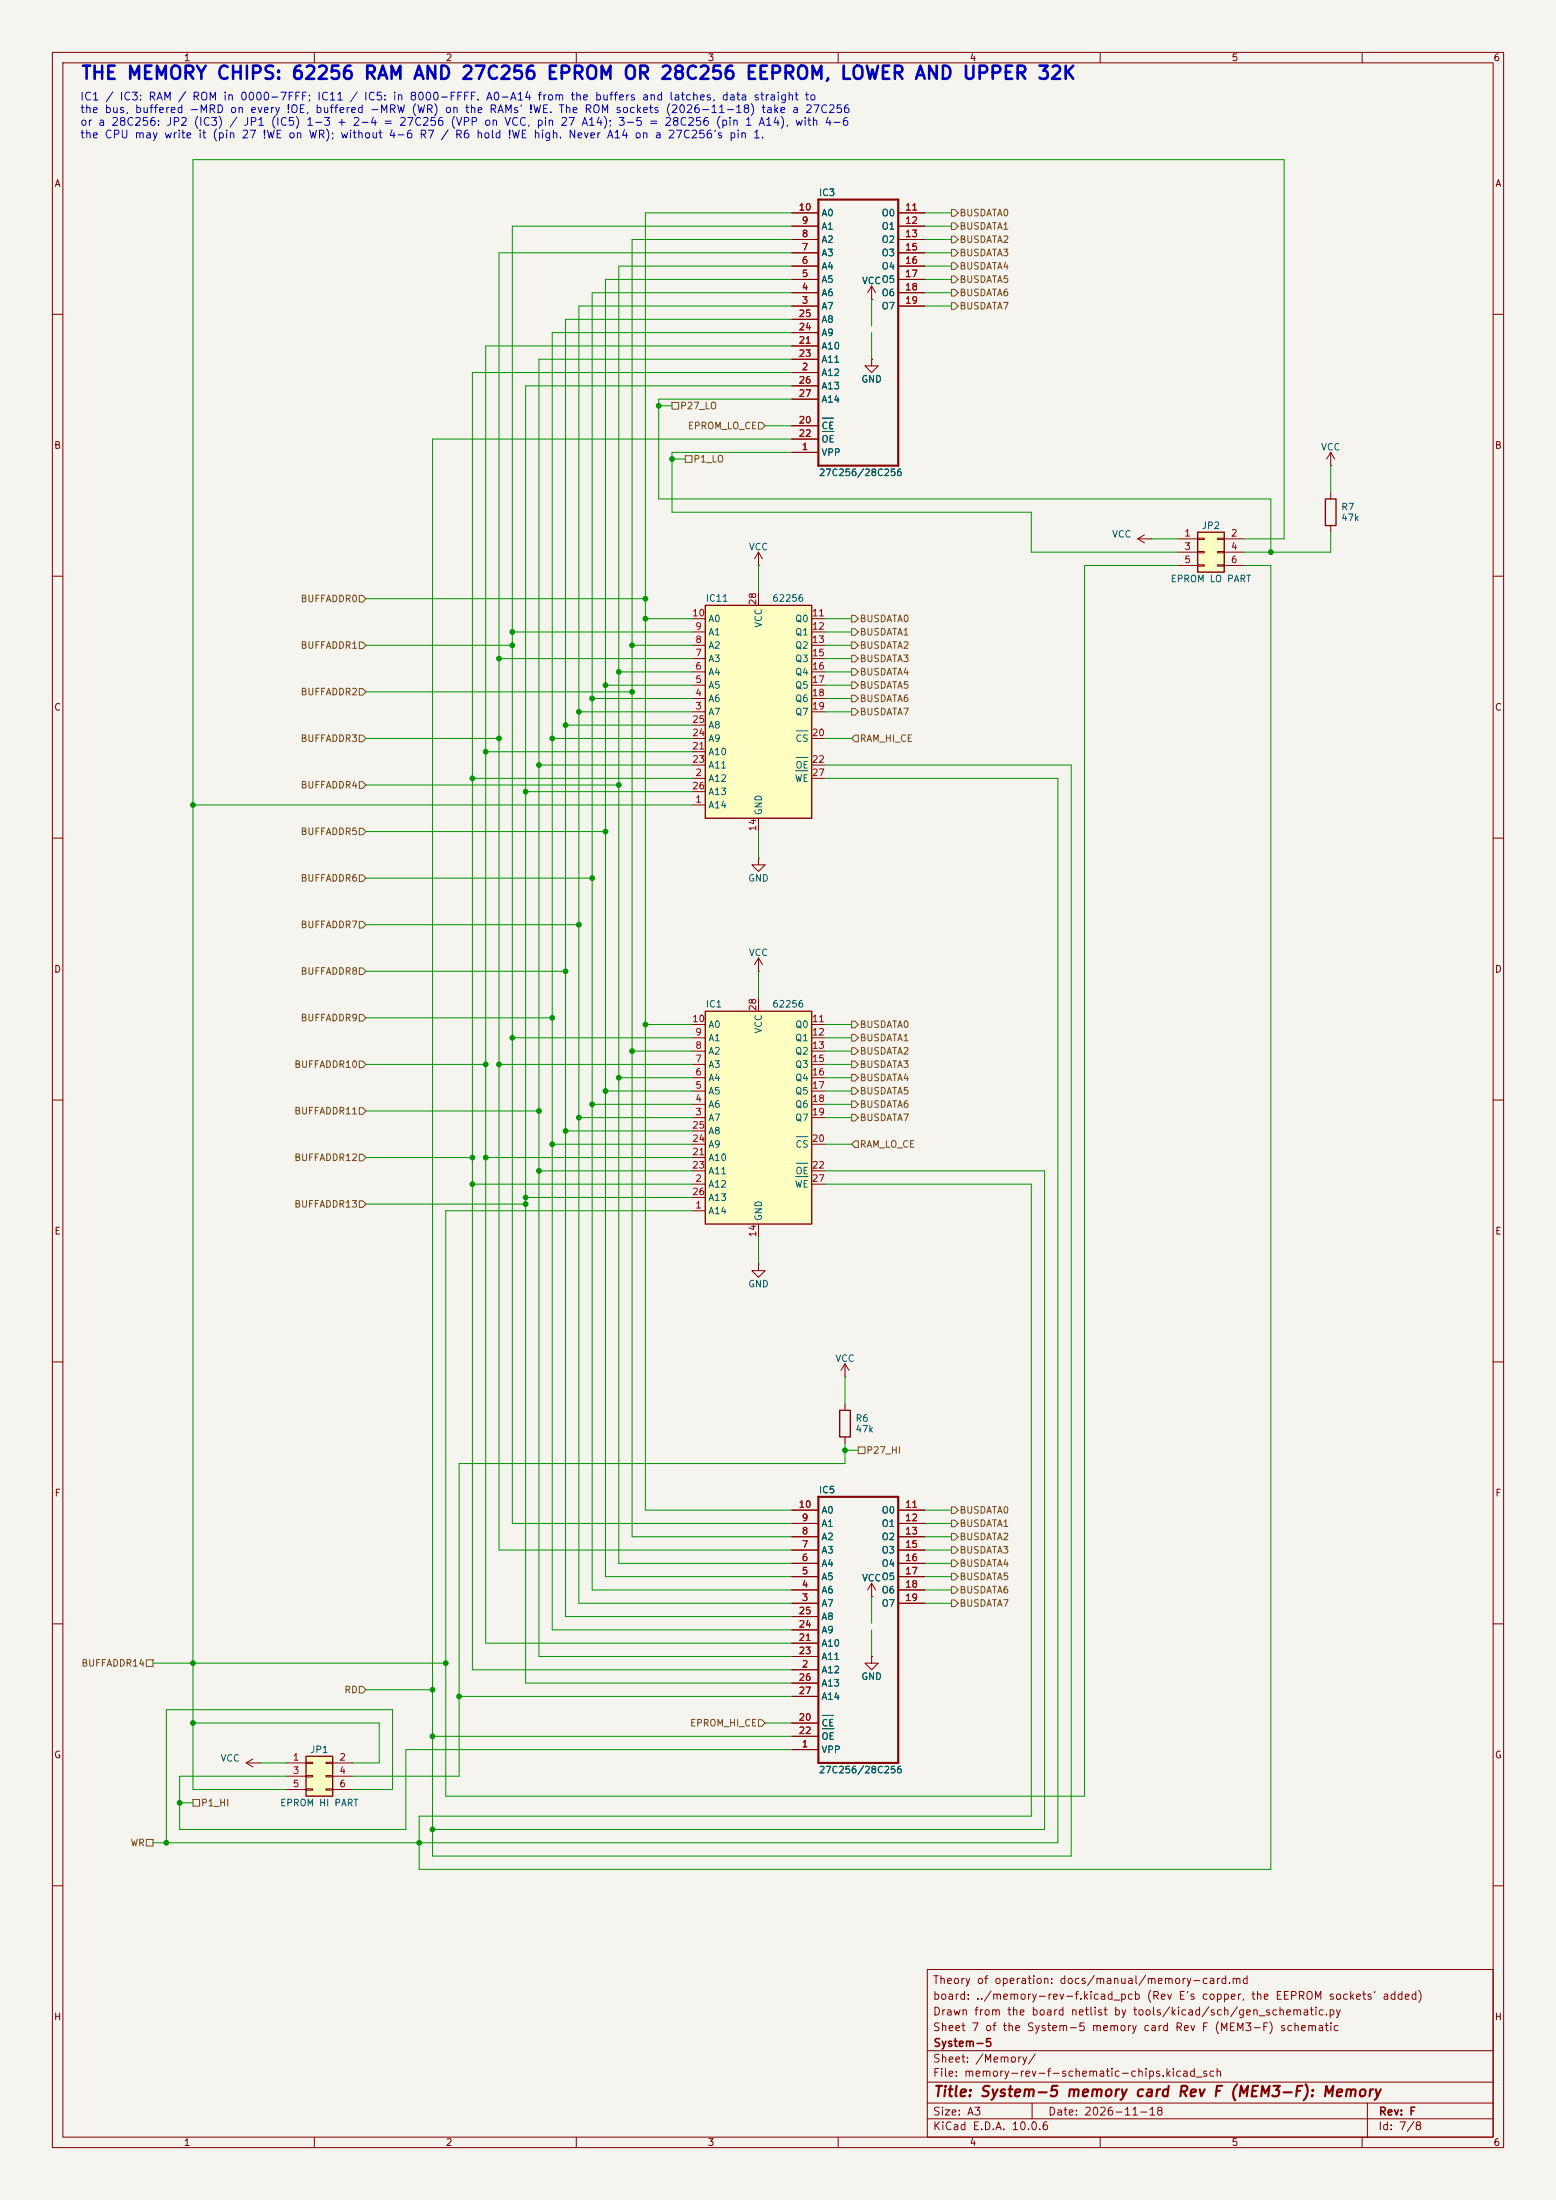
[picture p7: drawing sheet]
<svg xmlns="http://www.w3.org/2000/svg" width="297mm" height="420mm" viewBox="0 0 297 420" stroke-linecap="round" stroke-linejoin="round" font-family="sans-serif">
<path d="M0 0h297v420h-297z" fill="#f5f4ef" stroke="#f5f4ef" stroke-width=".19"/>
<g fill="none" stroke="#840000" stroke-width=".19">
<path d="M10 10h277v400h-277zM12 12h273v396h-273zM60 10v2M110 10v2M160 10v2M210 10v2M260 10v2M10 60h2M285 60h2M10 110h2M285 110h2M10 160h2"/>
<path d="M285 160h2M10 210h2M285 210h2M10 260h2M285 260h2M10 310h2M285 310h2M10 360h2M177 376h108v32h-108zM285 360h2M177 397.5h108M177 391.5h108"/>
<path d="M60 408v2M110 408v2M160 408v2M177 404.5h108M177 401.5h108M197 401.5v3M210 408v2M260 408v2M261 401.5v6.5"/>
</g>
<path d="M228.6 101.6h5.1v7.6h-5.1z" fill="#ffffc2"/>
<path d="M228.6 101.6h5.1v7.6h-5.1zM160.3 269.2h2v5.1h-2z" fill="none" stroke="#840000" stroke-width=".25"/>
<g fill="none" stroke="#840000" stroke-width=".19">
<path d="M224.8 102.9h3.8M224.8 105.4h3.8M224.8 108h3.8M228.6 102.7h1.3v.3h-1.3zM228.6 105.3h1.3v.2h-1.3zM228.6 107.8h1.3v.3h-1.3zM232.4 102.7h1.3v.3h-1.3zM232.4 105.3h1.3v.2h-1.3zM232.4 107.8h1.3v.3h-1.3zM233.7 102.9h3.8M233.7 105.4h3.8M233.7 108h3.8"/>
<path d="M144.8 185.4h.1M144.8 182.9l-.8 1.3M144.8 182.9l.7 1.3M144.8 182.9v2.5M144.8 241.3v1.3h1.2l-1.2 1.2-1.3-1.2h1.3M144.8 241.3h.1M161.3 262.9h.1M161.3 260.4v2.5M161.3 268v1.2M161.3 274.3v1.3M161.3 260.4l-.8 1.2M161.3 260.4l.8 1.2"/>
<path d="M151.1 298.5h5.1M151.1 295.9h5.1M151.1 293.4h5.1M151.1 290.8h5.1M151.1 288.3h5.1M171.4 298.5h5.1M171.4 295.9h5.1M171.4 293.4h5.1M171.4 290.8h5.1M171.4 288.3h5.1M151.1 318.8h5.1M151.1 306.1h5.1"/>
<path d="M151.1 303.5h5.1M151.1 301h5.1M151.1 313.7h5.1M151.1 316.2h5.1M151.1 311.2h5.1M151.1 308.6h5.1M166.4 316.2v1.3h1.2l-1.2 1.3-1.3-1.3h1.3M166.4 316.2h.1M171.4 306.1h5.1M171.4 303.5h5.1M171.4 301h5.1M151.1 334h5.1"/>
<path d="M151.1 328.9h5.1M151.1 331.5h5.1M151.1 321.3h5.1M151.1 323.9h5.1"/>
</g>
<path d="M156.2 285.8h15.2v50.8h-15.2z" fill="none" stroke="#840000" stroke-width=".41"/>
<path d="M156.9 327.5h2.2M156.9 330h2.3" fill="none" stroke="#006464" stroke-width=".19"/>
<path d="M134.6 193h20.3v40.7h-20.3z" fill="#ffffc2"/>
<path d="M134.6 193h20.3v40.7h-20.3z" fill="none" stroke="#840000" stroke-width=".25"/>
<g fill="none" stroke="#840000" stroke-width=".19">
<path d="M144.8 163.8v1.3h1.2l-1.2 1.3-1.3-1.3h1.3M144.8 163.8h.1M132.1 198.1h2.5M132.1 195.6h2.5M144.8 190.5v2.5M154.9 198.1h2.6M154.9 195.6h2.6M132.1 213.4h2.5M132.1 210.8h2.5M132.1 208.3h2.5M132.1 205.7h2.5M132.1 203.2h2.5"/>
<path d="M132.1 200.7h2.5M132.1 218.4h2.5M132.1 215.9h2.5M154.9 213.4h2.6M154.9 210.8h2.6M154.9 208.3h2.6M154.9 205.7h2.6M154.9 203.2h2.6M154.9 200.7h2.6M154.9 218.4h2.6M132.1 231.1h2.5M132.1 226.1h2.5"/>
<path d="M132.1 221h2.5M132.1 223.5h2.5M132.1 228.6h2.5M144.8 233.7v2.5M154.9 226.1h2.6M154.9 223.5h2.6"/>
</g>
<path d="M152 217h2.2M151.9 224.6h2.3M152 222.1h2.2" fill="none" stroke="#006464" stroke-width=".19"/>
<path d="M58.4 335.3h5.1v7.6h-5.1z" fill="#ffffc2"/>
<path d="M58.4 335.3h5.1v7.6h-5.1z" fill="none" stroke="#840000" stroke-width=".25"/>
<g fill="none" stroke="#840000" stroke-width=".19">
<path d="M144.8 108h.1M144.8 105.4l-.8 1.3M144.8 105.4l.7 1.3M144.8 105.4v2.6M166.4 304.8h.1M166.4 302.3l-.8 1.2M166.4 302.3l.7 1.2M166.4 302.3v2.5M47 336.6h2.5M47 336.6l1.3 .7M48.3 335.8l-1.3 .8M49.5 336.6h.1"/>
<path d="M54.6 336.6h3.8M54.6 339.1h3.8M58.4 336.4h1.3v.3h-1.3zM58.4 339h1.3v.2h-1.3zM62.2 336.4h1.3v.3h-1.3zM62.2 339h1.3v.2h-1.3zM63.5 336.6h3.8M63.5 339.1h3.8M54.6 341.6h3.8M58.4 341.5h1.3v.3h-1.3zM62.2 341.5h1.3v.3h-1.3zM63.5 341.6h3.8"/>
</g>
<path d="M134.6 115.6h20.3v40.6h-20.3z" fill="#ffffc2"/>
<path d="M253 95.3h2v5h-2zM134.6 115.6h20.3v40.6h-20.3z" fill="none" stroke="#840000" stroke-width=".25"/>
<g fill="none" stroke="#840000" stroke-width=".19">
<path d="M151.1 58.4h5.1M151.1 55.9h5.1M151.1 53.3h5.1M151.1 50.8h5.1M151.1 48.3h5.1M151.1 45.7h5.1M151.1 43.2h5.1M151.1 40.6h5.1M166.4 57.2h.1M166.4 54.6l-.8 1.3M166.4 54.6l.7 1.3M166.4 54.6v2.6"/>
<path d="M171.4 58.4h5.1M171.4 55.9h5.1M171.4 53.3h5.1M171.4 50.8h5.1M171.4 48.3h5.1M171.4 45.7h5.1M171.4 43.2h5.1M171.4 40.6h5.1M151.1 71.1h5.1M151.1 66h5.1M151.1 68.6h5.1M151.1 63.5h5.1"/>
<path d="M151.1 61h5.1M151.1 73.7h5.1M151.1 76.2h5.1M166.4 68.6v1.3h1.2l-1.2 1.2-1.3-1.2h1.3M166.4 68.6h.1M151.1 86.4h5.1M151.1 81.3h5.1M151.1 83.8h5.1M254 88.9h.1M254 86.4l-.8 1.2M254 86.4l.8 1.2M254 86.4v2.5"/>
<path d="M254 94v1.3M132.1 118.1h2.5M144.8 113v2.6M154.9 118.1h2.6M217.2 102.9l1.2 .7M217.2 102.9h2.5M218.4 102.1l-1.2 .8M219.7 102.9h.1M254 100.3v1.3M132.1 135.9h2.5M132.1 133.4h2.5M132.1 130.8h2.5"/>
<path d="M132.1 128.3h2.5M132.1 125.7h2.5M132.1 123.2h2.5M132.1 120.7h2.5M132.1 138.4h2.5M154.9 135.9h2.6M154.9 133.4h2.6M154.9 130.8h2.6M154.9 128.3h2.6M154.9 125.7h2.6M154.9 123.2h2.6M154.9 120.7h2.6"/>
<path d="M132.1 153.7h2.5M132.1 148.6h2.5M132.1 141h2.5M132.1 143.5h2.5M132.1 146.1h2.5M132.1 151.1h2.5M144.8 156.2v2.6M154.9 148.6h2.6M154.9 141h2.6M154.9 146.1h2.6M151.1 298.5h5.1M151.1 295.9h5.1"/>
<path d="M151.1 293.4h5.1M151.1 290.8h5.1M151.1 288.3h5.1M171.4 298.5h5.1M171.4 295.9h5.1M171.4 293.4h5.1M171.4 290.8h5.1M171.4 288.3h5.1M151.1 318.8h5.1M151.1 306.1h5.1M151.1 303.5h5.1M151.1 301h5.1"/>
<path d="M151.1 313.7h5.1M151.1 316.2h5.1M151.1 311.2h5.1M151.1 308.6h5.1M166.4 316.2h.1M166.4 304.8h.1M171.4 306.1h5.1M171.4 303.5h5.1M171.4 301h5.1M151.1 334h5.1M151.1 328.9h5.1M151.1 331.5h5.1"/>
<path d="M151.1 321.3h5.1M151.1 323.9h5.1"/>
</g>
<path d="M156.9 79.8h2.2M156.9 82.4h2.3M152 139.5h2.2M151.9 147.1h2.3M152 144.6h2.2M156.9 327.5h2.2M156.9 330h2.3" fill="none" stroke="#006464" stroke-width=".19"/>
<path d="M156.2 38.1h15.2v50.8h-15.2z" fill="none" stroke="#840000" stroke-width=".41"/>
<g fill="none" stroke="#725600" stroke-width=".19">
<path d="M181.6 42.5h.6l.7 .7-.7 .6h-.6zM181.6 45.1h.6l.7 .6-.7 .7h-.6zM181.6 47.6h.6l.7 .7-.7 .6h-.6zM181.6 50.2h.6l.7 .6-.7 .6h-.6zM181.6 52.7h.6l.7 .6-.7 .7h-.6zM181.6 55.2h.6l.7 .7-.7 .6h-.6zM181.6 57.8h.6l.7 .6-.7 .7h-.6zM181.6 40h.6l.7 .6-.7 .7h-.6zM128.3 76.8h1.2v1.3h-1.2zM130.8 87h1.3v1.3h-1.3zM144.8 80.6h.6l.6 .7-.6 .6h-.6zM68.6 113.7h.6l.6 .6-.6 .6h-.6z"/>
<path d="M162.6 117.5h.6l.6 .6-.6 .6h-.6zM68.6 131.4h.6l.6 .7-.6 .6h-.6zM68.6 122.6h.6l.6 .6-.6 .6h-.6zM162.6 125.1h.6l.6 .6-.6 .7h-.6zM162.6 135.3h.6l.6 .6-.6 .6h-.6zM162.6 132.7h.6l.6 .7-.6 .6h-.6zM162.6 130.2h.6l.6 .6-.6 .6h-.6zM162.6 127.6h.6l.6 .7-.6 .6h-.6zM162.6 122.6h.6l.6 .6-.6 .6h-.6zM162.6 120h.6l.6 .7-.6 .6h-.6zM68.6 149.2h.6l.6 .7-.6 .6h-.6zM68.6 140.3h.6l.6 .7-.6 .6h-.6z"/>
<path d="M68.6 158.1h.6l.6 .7-.6 .6h-.6zM163.2 140.3h.6v1.3h-.6l-.6-.6zM68.6 175.9h.6l.6 .6-.6 .7h-.6zM68.6 167h.6l.6 .6-.6 .7h-.6zM68.6 184.8h.6l.6 .6-.6 .7h-.6zM68.6 193.7h.6l.6 .6-.6 .6h-.6zM162.6 194.9h.6l.6 .7-.6 .6h-.6zM162.6 197.5h.6l.6 .6-.6 .7h-.6zM68.6 211.5h.6l.6 .6-.6 .6h-.6zM68.6 202.6h.6l.6 .6-.6 .6h-.6zM162.6 212.7h.6l.6 .7-.6 .6h-.6zM162.6 210.2h.6l.6 .6-.6 .7h-.6z"/>
<path d="M162.6 207.6h.6l.6 .7-.6 .6h-.6zM162.6 205.1h.6l.6 .6-.6 .7h-.6zM162.6 202.6h.6l.6 .6-.6 .6h-.6zM162.6 200h.6l.6 .7-.6 .6h-.6zM163.2 217.8h.6v1.3h-.6l-.6-.7zM68.6 229.2h.6l.6 .7-.6 .6h-.6zM68.6 220.3h.6l.6 .7-.6 .6h-.6zM163.8 276.2h1.3v1.3h-1.3zM181.6 297.8h.6l.7 .7-.7 .6h-.6zM181.6 295.3h.6l.7 .6-.7 .6h-.6zM181.6 292.7h.6l.7 .7-.7 .6h-.6zM181.6 290.2h.6l.7 .6-.7 .7h-.6z"/>
<path d="M181.6 287.7h.6l.7 .6-.7 .6h-.6zM27.9 316.9h1.3v1.2h-1.3zM181.6 305.4h.6l.7 .7-.7 .6h-.6zM181.6 302.9h.6l.7 .6-.7 .7h-.6zM181.6 300.4h.6l.7 .6-.7 .6h-.6zM68.6 321.9h.6l.6 .7-.6 .6h-.6zM144.8 328.3h.6l.6 .6-.6 .7h-.6zM27.9 351.2h1.3v1.2h-1.3zM36.8 343.5h1.3v1.3h-1.3z"/>
</g>
<g fill="none" stroke="#009600" stroke-width=".19">
<path d="M151.1 48.3h-55.9v247.6h55.9M151.1 50.8h-33v247.7h33M151.1 53.3h-35.5v247.7h35.5M151.1 45.7h-30.5v247.7h30.5M151.1 40.6h-27.9v247.7h27.9M151.1 43.2h-53.3v247.6h53.3M151.1 55.9h-38.1v247.6h38.1M151.1 58.4h-40.6v247.7h40.6M166.4 57.2v5M176.5 50.8h5.1M176.5 58.4h5.1M176.5 55.9h5.1"/>
<path d="M176.5 53.3h5.1M176.5 48.3h5.1M176.5 43.2h5.1M176.5 45.7h5.1M176.5 40.6h5.1M125.7 77.5h2.6M151.1 73.7h-50.8v247.6h50.8M151.1 66h-58.4v247.7h58.4M151.1 68.6h-48.2v247.6h48.2M151.1 71.1h-60.9v247.7h60.9M151.1 61h-43.2v247.6h43.2M151.1 63.5h-45.7v247.7h45.7"/>
<path d="M151.1 76.2h-25.4v19.1h116.9v10.1M166.4 63.5v5.1M128.3 87.6h2.5M146 81.3h5.1M151.1 83.8h-68.6v270.5h122v-208.2h-47M151.1 86.4h-22.8v11.4h68.5v7.6h28M254 88.9v5.1M69.8 114.3h53.4M123.2 118.1h8.9M144.8 108v5M157.5 118.1h5.1M219.7 102.9h5.1"/>
<path d="M224.8 108h-17.8v234.9h-121.9v-111.8h47M237.5 102.9h7.6v-72.4h-208.3v311.1h17.8M237.5 108h5.1v248.9h-162.6v-10.2h116.8v-120.6h-39.3M254 101.6v3.8h-16.5M69.8 132.1h50.8M69.8 123.2h28M95.2 125.7h36.9M97.8 120.7h34.3M107.9 138.4h24.2M110.5 135.9h21.6M113 133.4h19.1M115.6 130.8h16.5"/>
<path d="M118.1 128.3h14M120.6 123.2h11.5M157.5 125.7h5.1M157.5 128.3h5.1M157.5 130.8h5.1M157.5 133.4h5.1M157.5 135.9h5.1M157.5 123.2h5.1M157.5 120.7h5.1M36.8 153.7h95.3M69.8 149.9h48.3M69.8 158.8h45.8"/>
<path d="M69.8 141h25.4M90.2 148.6h41.9M92.7 143.5h39.4M100.3 151.1h31.8M102.9 146.1h29.2M105.4 141h26.7M144.8 158.8v5M157.5 141h5.1M157.5 148.6h44.4v203.2h-172.7M69.8 167.6h43.2M69.8 176.5h40.7M69.8 185.4h38.1"/>
<path d="M69.8 194.3h35.6M97.8 198.1h34.3M123.2 195.6h8.9M144.8 185.4v5.1M157.5 198.1h5.1M157.5 195.6h5.1M69.8 203.2h22.9M69.8 212.1h33.1M95.2 203.2h36.9M105.4 218.4h26.7M107.9 215.9h24.2M110.5 213.4h21.6"/>
<path d="M113 210.8h19.1M115.6 208.3h16.5M118.1 205.7h14M120.6 200.7h11.5M157.5 203.2h5.1M157.5 213.4h5.1M157.5 200.7h5.1M157.5 205.7h5.1M157.5 218.4h5.1M157.5 208.3h5.1M157.5 210.8h5.1M69.8 221h20.4"/>
<path d="M69.8 229.9h30.5M90.2 226.1h41.9M92.7 221h39.4M100.3 228.6h31.8M102.9 223.5h29.2M144.8 236.2v5.1M157.5 223.5h41.9v125.8h-116.9M161.3 275.6v3.8h-73.7v59.7h-20.3M161.3 262.9v5.1M161.3 276.9h2.5M176.5 288.3h5.1M176.5 290.8h5.1"/>
<path d="M176.5 295.9h5.1M176.5 293.4h5.1M176.5 298.5h5.1M29.2 317.5h55.9M166.4 304.8v5.1M166.4 311.2v5M176.5 306.1h5.1M176.5 301h5.1M176.5 303.5h5.1M36.8 328.9h35.6v7.7h-5.1M49.5 336.6h5.1M69.8 322.6h12.7"/>
<path d="M82.5 331.5h68.6M87.6 323.9h63.5M146 328.9h5.1M151.1 334h-73.6v15.3h-43.2v-10.2h20.3M34.3 344.2h2.5M67.3 341.6h7.6v-15.2h-43.2v25.4"/>
</g>
<g fill="#009600" stroke="#009600" stroke-width=".19">
<circle cx="242.6" cy="105.4" r=".46"/>
<circle cx="97.8" cy="120.7" r=".46"/>
<circle cx="97.8" cy="123.2" r=".46"/>
<circle cx="92.7" cy="143.5" r=".46"/>
<circle cx="90.2" cy="148.6" r=".46"/>
<circle cx="123.2" cy="118.1" r=".46"/>
<circle cx="123.2" cy="114.3" r=".46"/>
<circle cx="120.6" cy="123.2" r=".46"/>
<circle cx="118.1" cy="128.3" r=".46"/>
<circle cx="115.6" cy="130.8" r=".46"/>
<circle cx="95.2" cy="125.7" r=".46"/>
<circle cx="95.2" cy="141" r=".46"/>
<circle cx="110.5" cy="135.9" r=".46"/>
<circle cx="107.9" cy="138.4" r=".46"/>
<circle cx="105.4" cy="141" r=".46"/>
<circle cx="118.1" cy="149.9" r=".46"/>
<circle cx="115.6" cy="158.8" r=".46"/>
<circle cx="113" cy="133.4" r=".46"/>
<circle cx="120.6" cy="132.1" r=".46"/>
<circle cx="125.7" cy="77.5" r=".46"/>
<circle cx="128.3" cy="87.6" r=".46"/>
<circle cx="102.9" cy="146.1" r=".46"/>
<circle cx="100.3" cy="151.1" r=".46"/>
<circle cx="92.7" cy="203.2" r=".46"/>
<circle cx="110.5" cy="176.5" r=".46"/>
<circle cx="107.9" cy="185.4" r=".46"/>
<circle cx="105.4" cy="194.3" r=".46"/>
<circle cx="87.6" cy="323.9" r=".46"/>
<circle cx="161.3" cy="276.9" r=".46"/>
<circle cx="36.8" cy="328.9" r=".46"/>
<circle cx="82.5" cy="322.6" r=".46"/>
<circle cx="34.3" cy="344.2" r=".46"/>
<circle cx="31.7" cy="351.8" r=".46"/>
<circle cx="82.5" cy="331.5" r=".46"/>
<circle cx="82.5" cy="349.3" r=".46"/>
<circle cx="80" cy="351.8" r=".46"/>
<circle cx="102.9" cy="223.5" r=".46"/>
<circle cx="36.8" cy="153.7" r=".46"/>
<circle cx="36.8" cy="317.5" r=".46"/>
<circle cx="85.1" cy="317.5" r=".46"/>
<circle cx="97.8" cy="198.1" r=".46"/>
<circle cx="113" cy="167.6" r=".46"/>
<circle cx="92.7" cy="221" r=".46"/>
<circle cx="90.2" cy="221" r=".46"/>
<circle cx="100.3" cy="229.9" r=".46"/>
<circle cx="100.3" cy="228.6" r=".46"/>
<circle cx="90.2" cy="226.1" r=".46"/>
<circle cx="102.9" cy="212.1" r=".46"/>
<circle cx="95.2" cy="203.2" r=".46"/>
<circle cx="105.4" cy="218.4" r=".46"/>
<circle cx="120.6" cy="200.7" r=".46"/>
<circle cx="123.2" cy="195.6" r=".46"/>
<circle cx="118.1" cy="205.7" r=".46"/>
<circle cx="115.6" cy="208.3" r=".46"/>
<circle cx="113" cy="210.8" r=".46"/>
<circle cx="110.5" cy="213.4" r=".46"/>
<circle cx="107.9" cy="215.9" r=".46"/>
</g>
<text font-size="2.5" fill="#0000c2" x="15.3" y="15.8">THE MEMORY CHIPS: 62256 RAM AND 27C256 EPROM OR 28C256 EEPROM, LOWER AND UPPER 32K</text>
<text font-size="2" fill="#840000" x="178" y="400.8">Title: System-5 memory card Rev F (MEM3-F): Memory</text>
<g font-size="1.5" fill="#0000c2">
<text x="15.2" y="19.5">IC1 / IC3: RAM / ROM in 0000-7FFF; IC11 / IC5: in 8000-FFFF. A0-A14 from the buffers and latches, data straight to</text>
<text x="15.2" y="22">the bus, buffered -MRD on every !OE, buffered -MRW (WR) on the RAMs' !WE. The ROM sockets (2026-11-18) take a 27C256</text>
<text x="15.2" y="24.4">or a 28C256: JP2 (IC3) / JP1 (IC5) 1-3 + 2-4 = 27C256 (VPP on VCC, pin 27 A14); 3-5 = 28C256 (pin 1 A14), with 4-6</text>
<text x="15.2" y="26.8">the CPU may write it (pin 27 !WE on WR); without 4-6 R7 / R6 hold !WE high. Never A14 on a 27C256's pin 1.</text>
</g>
<g font-size="1.5" fill="#840000">
<text x="178" y="382.1">board: ../memory-rev-f.kicad_pcb (Rev E's copper, the EEPROM sockets' added)</text>
<text x="178" y="379.1">Theory of operation: docs/manual/memory-card.md</text>
<text x="178" y="388.1">Sheet 7 of the System-5 memory card Rev F (MEM3-F) schematic</text>
<text x="178" y="385.1">Drawn from the board netlist by tools/kicad/sch/gen_schematic.py</text>
<text x="178" y="394.1">Sheet: /Memory/</text>
<text x="178" y="391.1">System-5</text>
<text x="178" y="396.8">File: memory-rev-f-schematic-chips.kicad_sch</text>
<text x="178" y="407">KiCad E.D.A. 10.0.6</text>
<text x="178" y="404.2">Size: A3</text>
<text x="200" y="404.2">Date: 2026-11-18</text>
<text x="263" y="407">Id: 7/8</text>
<text x="263" y="404.2">Rev: F</text>
</g>
<g font-size="1.3" fill="#840000">
<text x="35" y="12">1</text>
<text x="85" y="12">2</text>
<text x="135" y="12">3</text>
<text x="185" y="12">4</text>
<text x="235" y="12">5</text>
<text x="285" y="12">6</text>
<text x="10.3" y="36">A</text>
<text x="285.3" y="36">A</text>
<text x="10.2" y="86">B</text>
<text x="285.2" y="86">B</text>
<text x="10.2" y="136">C</text>
<text x="285.2" y="136">C</text>
<text x="10.2" y="186">D</text>
<text x="285.2" y="186">D</text>
<text x="10.3" y="236">E</text>
<text x="285.3" y="236">E</text>
<text x="10.3" y="286">F</text>
<text x="285.3" y="286">F</text>
<text x="10.2" y="336">G</text>
<text x="285.2" y="336">G</text>
<text x="10.2" y="386">H</text>
<text x="285.2" y="386">H</text>
<text x="35" y="410">1</text>
<text x="85" y="410">2</text>
<text x="135" y="410">3</text>
<text x="185" y="410">4</text>
<text x="235" y="410">5</text>
<text x="285" y="410">6</text>
</g>
<g font-size="1.3" fill="#a90000">
<text x="152.3" y="40.5">10</text>
<text x="172.7" y="40.5">11</text>
<text x="152.9" y="45.6">8</text>
<text x="152.9" y="43">9</text>
<text x="172.7" y="43">12</text>
<text x="172.7" y="45.6">13</text>
<text x="152.9" y="53.2">5</text>
<text x="152.9" y="50.7">6</text>
<text x="152.9" y="48.1">7</text>
<text x="172.7" y="48.1">15</text>
<text x="172.7" y="50.7">16</text>
<text x="172.7" y="53.2">17</text>
<text x="152.9" y="58.3">3</text>
<text x="152.9" y="55.7">4</text>
<text x="172.7" y="55.7">18</text>
<text x="172.7" y="58.3">19</text>
<text x="152.3" y="65.9">21</text>
<text x="152.3" y="63.4">24</text>
<text x="152.3" y="60.8">25</text>
<text x="152.3" y="68.4">23</text>
<text x="152.9" y="71">2</text>
<text x="152.3" y="73.5">26</text>
<text x="152.3" y="76.1">27</text>
<text x="152.3" y="81.1">20</text>
<text x="152.3" y="83.7">22</text>
<text x="152.9" y="86.2">1</text>
<text x="226" y="102.7">1</text>
<text x="226" y="105.3">3</text>
<text x="226" y="107.8">5</text>
<text x="234.9" y="102.7">2</text>
<text x="234.9" y="105.3">4</text>
<text x="234.9" y="107.8">6</text>
<text x="132" y="118">10</text>
<text x="144.6" y="115.6" transform="rotate(-90 144.6 115.6)">28</text>
<text x="154.9" y="118">11</text>
<text x="132.6" y="125.6">7</text>
<text x="132.6" y="123.1">8</text>
<text x="132.6" y="120.5">9</text>
<text x="154.9" y="120.5">12</text>
<text x="154.9" y="123.1">13</text>
<text x="154.9" y="125.6">15</text>
<text x="132.6" y="130.7">5</text>
<text x="132.6" y="128.1">6</text>
<text x="154.9" y="128.1">16</text>
<text x="154.9" y="130.7">17</text>
<text x="132.6" y="135.8">3</text>
<text x="132.6" y="133.2">4</text>
<text x="154.9" y="133.2">18</text>
<text x="154.9" y="135.8">19</text>
<text x="132" y="143.4">21</text>
<text x="132" y="140.8">24</text>
<text x="132" y="138.3">25</text>
<text x="154.9" y="140.8">20</text>
<text x="132" y="145.9">23</text>
<text x="132.6" y="148.5">2</text>
<text x="154.9" y="145.9">22</text>
<text x="154.9" y="148.5">27</text>
<text x="132" y="151">26</text>
<text x="132.6" y="153.5">1</text>
<text x="144.6" y="158.8" transform="rotate(-90 144.6 158.8)">14</text>
<text x="132" y="195.4">10</text>
<text x="132.6" y="198">9</text>
<text x="144.6" y="193.1" transform="rotate(-90 144.6 193.1)">28</text>
<text x="154.9" y="195.4">11</text>
<text x="154.9" y="198">12</text>
<text x="132.6" y="203.1">7</text>
<text x="132.6" y="200.5">8</text>
<text x="154.9" y="200.5">13</text>
<text x="154.9" y="203.1">15</text>
<text x="132.6" y="208.1">5</text>
<text x="132.6" y="205.6">6</text>
<text x="154.9" y="205.6">16</text>
<text x="154.9" y="208.1">17</text>
<text x="132" y="215.8">25</text>
<text x="132.6" y="213.2">3</text>
<text x="132.6" y="210.7">4</text>
<text x="154.9" y="210.7">18</text>
<text x="154.9" y="213.2">19</text>
<text x="132" y="220.8">21</text>
<text x="132" y="218.3">24</text>
<text x="154.9" y="218.3">20</text>
<text x="132" y="223.4">23</text>
<text x="132.6" y="225.9">2</text>
<text x="154.9" y="223.4">22</text>
<text x="154.9" y="225.9">27</text>
<text x="132" y="228.5">26</text>
<text x="132.6" y="231">1</text>
<text x="144.6" y="236.3" transform="rotate(-90 144.6 236.3)">14</text>
<text x="152.3" y="288.2">10</text>
<text x="152.9" y="293.2">8</text>
<text x="152.9" y="290.7">9</text>
<text x="172.7" y="288.2">11</text>
<text x="172.7" y="290.7">12</text>
<text x="172.7" y="293.2">13</text>
<text x="152.9" y="298.3">6</text>
<text x="152.9" y="295.8">7</text>
<text x="172.7" y="295.8">15</text>
<text x="172.7" y="298.3">16</text>
<text x="152.9" y="305.9">3</text>
<text x="152.9" y="303.4">4</text>
<text x="152.9" y="300.9">5</text>
<text x="172.7" y="300.9">17</text>
<text x="172.7" y="303.4">18</text>
<text x="172.7" y="305.9">19</text>
<text x="152.3" y="311">24</text>
<text x="152.3" y="308.5">25</text>
<text x="152.3" y="313.6">21</text>
<text x="152.3" y="316.1">23</text>
<text x="152.3" y="321.2">26</text>
<text x="152.3" y="323.7">27</text>
<text x="152.9" y="318.6">2</text>
<text x="152.3" y="328.8">20</text>
<text x="152.3" y="331.3">22</text>
<text x="152.9" y="333.9">1</text>
<text x="55.8" y="336.4">1</text>
<text x="55.8" y="339">3</text>
<text x="55.8" y="341.5">5</text>
<text x="64.7" y="336.4">2</text>
<text x="64.7" y="339">4</text>
<text x="64.7" y="341.5">6</text>
</g>
<g font-size="1.3" fill="#006464">
<text x="156.2" y="37.7">IC3</text>
<text x="156.7" y="41.6">A0</text>
<text x="168.2" y="41.6">O0</text>
<text x="156.7" y="46.7">A2</text>
<text x="156.7" y="44.1">A1</text>
<text x="168.2" y="44.1">O1</text>
<text x="168.2" y="46.7">O2</text>
<text x="156.7" y="51.8">A4</text>
<text x="156.7" y="49.2">A3</text>
<text x="168.2" y="49.2">O3</text>
<text x="168.2" y="51.8">O4</text>
<text x="156.7" y="59.4">A7</text>
<text x="156.7" y="56.8">A6</text>
<text x="156.7" y="54.3">A5</text>
<text x="164.4" y="54.6">VCCO5</text>
<text x="168.2" y="56.8">O6</text>
<text x="168.2" y="59.4">O7</text>
<text x="156.7" y="64.5">A9</text>
<text x="156.7" y="61.9">A8</text>
<text x="156.7" y="67">A10</text>
<text x="156.7" y="69.5">A11</text>
<text x="156.7" y="72.1">A12</text>
<text x="156.7" y="74.6">A13</text>
<text x="156.7" y="77.2">A14</text>
<text x="164.3" y="73.4">GND</text>
<text x="156.7" y="82.2">CE</text>
<text x="156.7" y="87.3">VPP</text>
<text x="156.7" y="84.8">OE</text>
<text x="252.1" y="86.3">VCC</text>
<text x="156.2" y="91.2">27C256/28C256</text>
<text x="229.3" y="101.3">JP2</text>
<text x="255.9" y="97.7">R7</text>
<text x="255.9" y="99.8">47k</text>
<text x="142.8" y="105.4">VCC</text>
<text x="212.2" y="102.9">VCC</text>
<text x="223.3" y="111.5">EPROM LO PART</text>
<text x="134.6" y="115.2">IC11</text>
<text x="135.1" y="119.1">A0</text>
<text x="145.7" y="119.9" transform="rotate(-90 145.7 119.9)">VCC</text>
<text x="147.3" y="115.2">62256</text>
<text x="151.7" y="119.1">Q0</text>
<text x="135.1" y="124.2">A2</text>
<text x="135.1" y="121.6">A1</text>
<text x="151.7" y="121.6">Q1</text>
<text x="151.7" y="124.2">Q2</text>
<text x="135.1" y="131.8">A5</text>
<text x="135.1" y="129.2">A4</text>
<text x="135.1" y="126.7">A3</text>
<text x="151.7" y="126.7">Q3</text>
<text x="151.7" y="129.2">Q4</text>
<text x="151.7" y="131.8">Q5</text>
<text x="135.1" y="136.9">A7</text>
<text x="135.1" y="134.3">A6</text>
<text x="151.7" y="134.3">Q6</text>
<text x="151.7" y="136.9">Q7</text>
<text x="135.1" y="141.9">A9</text>
<text x="135.1" y="139.4">A8</text>
<text x="151.7" y="141.9">CS</text>
<text x="135.1" y="149.6">A12</text>
<text x="135.1" y="144.5">A10</text>
<text x="135.1" y="147">A11</text>
<text x="151.6" y="149.6">WE</text>
<text x="151.7" y="147">OE</text>
<text x="135.1" y="154.6">A14</text>
<text x="135.1" y="152.1">A13</text>
<text x="145.7" y="155.7" transform="rotate(-90 145.7 155.7)">GND</text>
<text x="142.7" y="168.6">GND</text>
<text x="142.8" y="182.8">VCC</text>
<text x="134.6" y="192.6">IC1</text>
<text x="135.1" y="196.5">A0</text>
<text x="145.7" y="197.4" transform="rotate(-90 145.7 197.4)">VCC</text>
<text x="147.3" y="192.6">62256</text>
<text x="151.7" y="196.5">Q0</text>
<text x="135.1" y="201.6">A2</text>
<text x="135.1" y="199.1">A1</text>
<text x="151.7" y="199.1">Q1</text>
<text x="151.7" y="201.6">Q2</text>
<text x="135.1" y="209.2">A5</text>
<text x="135.1" y="206.7">A4</text>
<text x="135.1" y="204.2">A3</text>
<text x="151.7" y="204.2">Q3</text>
<text x="151.7" y="206.7">Q4</text>
<text x="151.7" y="209.2">Q5</text>
<text x="135.1" y="214.3">A7</text>
<text x="135.1" y="211.8">A6</text>
<text x="151.7" y="211.8">Q6</text>
<text x="151.7" y="214.3">Q7</text>
<text x="135.1" y="221.9">A10</text>
<text x="135.1" y="219.4">A9</text>
<text x="135.1" y="216.9">A8</text>
<text x="151.7" y="219.4">CS</text>
<text x="135.1" y="227">A12</text>
<text x="135.1" y="224.5">A11</text>
<text x="151.6" y="227">WE</text>
<text x="151.7" y="224.5">OE</text>
<text x="135.1" y="232.1">A14</text>
<text x="135.1" y="229.6">A13</text>
<text x="145.7" y="233.2" transform="rotate(-90 145.7 233.2)">GND</text>
<text x="142.7" y="246.1">GND</text>
<text x="159.3" y="260.3">VCC</text>
<text x="163.2" y="271.7">R6</text>
<text x="163.2" y="273.8">47k</text>
<text x="156.2" y="285.4">IC5</text>
<text x="156.7" y="291.8">A1</text>
<text x="156.7" y="289.3">A0</text>
<text x="168.2" y="289.3">O0</text>
<text x="168.2" y="291.8">O1</text>
<text x="156.7" y="299.4">A4</text>
<text x="156.7" y="296.9">A3</text>
<text x="156.7" y="294.3">A2</text>
<text x="168.2" y="294.3">O2</text>
<text x="168.2" y="296.9">O3</text>
<text x="168.2" y="299.4">O4</text>
<text x="156.7" y="304.5">A6</text>
<text x="156.7" y="302">A5</text>
<text x="164.4" y="302.2">VCCO5</text>
<text x="168.2" y="304.5">O6</text>
<text x="156.7" y="307">A7</text>
<text x="156.7" y="309.6">A8</text>
<text x="168.2" y="307">O7</text>
<text x="156.7" y="314.7">A10</text>
<text x="156.7" y="317.2">A11</text>
<text x="156.7" y="312.1">A9</text>
<text x="156.7" y="319.7">A12</text>
<text x="156.7" y="322.3">A13</text>
<text x="164.3" y="321">GND</text>
<text x="156.7" y="329.9">CE</text>
<text x="156.7" y="324.8">A14</text>
<text x="59.1" y="335">JP1</text>
<text x="156.7" y="335">VPP</text>
<text x="156.7" y="332.4">OE</text>
<text x="42" y="336.6">VCC</text>
<text x="156.2" y="338.8">27C256/28C256</text>
<text x="53.4" y="345.1">EPROM HI PART</text>
</g>
<g font-size="1.3" fill="#725600">
<text x="183" y="41.6">BUSDATA0</text>
<text x="183" y="44.1">BUSDATA1</text>
<text x="183" y="46.7">BUSDATA2</text>
<text x="183" y="49.2">BUSDATA3</text>
<text x="183" y="51.8">BUSDATA4</text>
<text x="183" y="54.3">BUSDATA5</text>
<text x="183" y="56.8">BUSDATA6</text>
<text x="183" y="59.4">BUSDATA7</text>
<text x="129.7" y="78.4">P27_LO</text>
<text x="131.2" y="82.2">EPROM_LO_CE</text>
<text x="132.2" y="88.6">P1_LO</text>
<text x="57.3" y="115.3">BUFFADDR0</text>
<text x="164" y="119.1">BUSDATA0</text>
<text x="57.3" y="124.2">BUFFADDR1</text>
<text x="164" y="124.2">BUSDATA2</text>
<text x="164" y="121.6">BUSDATA1</text>
<text x="164" y="126.7">BUSDATA3</text>
<text x="164" y="131.8">BUSDATA5</text>
<text x="164" y="129.2">BUSDATA4</text>
<text x="57.3" y="133">BUFFADDR2</text>
<text x="164" y="136.9">BUSDATA7</text>
<text x="164" y="134.3">BUSDATA6</text>
<text x="57.3" y="141.9">BUFFADDR3</text>
<text x="164" y="141.9">RAM_HI_CE</text>
<text x="57.3" y="150.8">BUFFADDR4</text>
<text x="57.3" y="159.7">BUFFADDR5</text>
<text x="57.3" y="168.6">BUFFADDR6</text>
<text x="57.3" y="177.5">BUFFADDR7</text>
<text x="57.3" y="186.4">BUFFADDR8</text>
<text x="57.3" y="195.3">BUFFADDR9</text>
<text x="164" y="196.5">BUSDATA0</text>
<text x="164" y="201.6">BUSDATA2</text>
<text x="164" y="199.1">BUSDATA1</text>
<text x="56.1" y="204.2">BUFFADDR10</text>
<text x="164" y="209.2">BUSDATA5</text>
<text x="164" y="206.7">BUSDATA4</text>
<text x="164" y="204.2">BUSDATA3</text>
<text x="56.1" y="213.1">BUFFADDR11</text>
<text x="164" y="214.3">BUSDATA7</text>
<text x="164" y="211.8">BUSDATA6</text>
<text x="56.1" y="221.9">BUFFADDR12</text>
<text x="164" y="219.4">RAM_LO_CE</text>
<text x="56.1" y="230.8">BUFFADDR13</text>
<text x="165.3" y="277.8">P27_HI</text>
<text x="183" y="291.8">BUSDATA1</text>
<text x="183" y="289.3">BUSDATA0</text>
<text x="183" y="299.4">BUSDATA4</text>
<text x="183" y="296.9">BUSDATA3</text>
<text x="183" y="294.3">BUSDATA2</text>
<text x="183" y="304.5">BUSDATA6</text>
<text x="183" y="302">BUSDATA5</text>
<text x="183" y="307">BUSDATA7</text>
<text x="15.4" y="318.5">BUFFADDR14</text>
<text x="65.6" y="323.5">RD</text>
<text x="131.6" y="329.9">EPROM_HI_CE</text>
<text x="38.3" y="345.1">P1_HI</text>
<text x="24.8" y="352.8">WR</text>
</g>
</svg>
